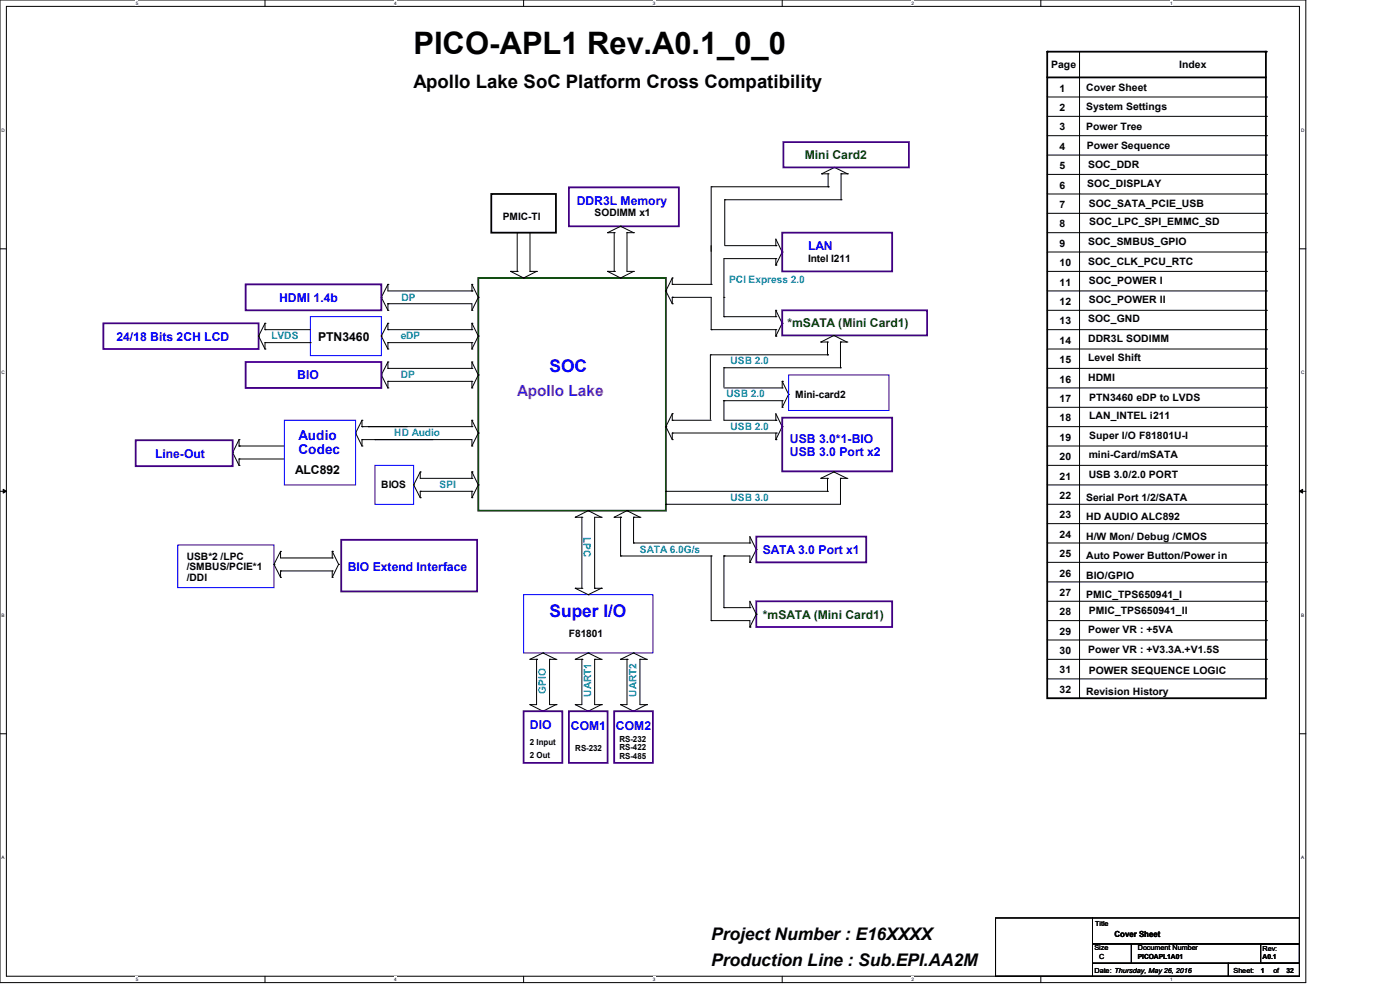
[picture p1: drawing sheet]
<svg xmlns="http://www.w3.org/2000/svg" width="297mm" height="210mm" viewBox="0 0 297 210" stroke-linecap="round" stroke-linejoin="round" font-family="sans-serif">
<path d="M0 0h277v208.4h-277zM1.4 1.4h274.3v205.7h-274.3z" fill="none" stroke="#000" stroke-width=".21"/>
<g fill="#fff">
<path d="M28.8 .1h.5v1.1h-.5z"/>
<path d="M28.8 207.2h.5v1.1h-.5z"/>
</g>
<path d="M56.2 0v1.4M56.2 207.1v1.3" fill="none" stroke="#000" stroke-width=".21"/>
<g fill="#fff">
<path d="M83.7 .1h.5v1.1h-.5z"/>
<path d="M83.7 207.2h.5v1.1h-.5z"/>
</g>
<path d="M111.1 0v1.4M111.1 207.1v1.3" fill="none" stroke="#000" stroke-width=".21"/>
<g fill="#fff">
<path d="M138.5 .1h.6v1.1h-.6z"/>
<path d="M138.5 207.2h.6v1.1h-.6z"/>
</g>
<path d="M165.9 0v1.4M165.9 207.1v1.3" fill="none" stroke="#000" stroke-width=".21"/>
<g fill="#fff">
<path d="M193.4 .1h.5v1.1h-.5z"/>
<path d="M193.4 207.2h.5v1.1h-.5z"/>
</g>
<path d="M220.8 0v1.4M220.8 207.1v1.3" fill="none" stroke="#000" stroke-width=".21"/>
<g fill="#fff">
<path d="M248.2 .1h.6v1.1h-.6z"/>
<path d="M248.2 207.2h.6v1.1h-.6z"/>
<path d="M.3 27.1h.8v1.1h-.8z"/>
<path d="M276 27.1h.7v1.1h-.7z"/>
<path d="M.3 78.5h.8v1.1h-.8z"/>
<path d="M276 78.5h.7v1.1h-.7z"/>
</g>
<path d="M0 52.8h1.4M275.7 52.8h1.3" fill="none" stroke="#000" stroke-width=".21"/>
<g fill="#fff">
<path d="M.3 129.9h.7v1.1h-.7z"/>
<path d="M276 129.9h.6v1.1h-.6z"/>
</g>
<path d="M0 104.2h1.4M275.7 104.2h1.3" fill="none" stroke="#000" stroke-width=".21"/>
<path d="M.7 103.8l.7 .4-.7 .4zM275.7 104.2l.7-.4v.8z" fill="#000" stroke="#000" stroke-width=".21"/>
<g fill="#fff">
<path d="M.3 181.4h.7v1.1h-.7z"/>
<path d="M276 181.4h.6v1.1h-.6z"/>
</g>
<g fill="none" stroke="#000" stroke-width=".21">
<path d="M229 11v137.1M150.9 39.6h.1M150.9 39.6v20.7M151 39.6h24.7M174.3 36.9h.1M174.3 36.9h1.4M175.7 39.6h.1M175.7 36.9h.1M175.7 36.9v2.7M177 35.5h.1M177 35.5l-2.7 1.4M177 35.5l2.8 1.4"/>
<path d="M178.4 36.9h.1M178.4 36.9h1.4M178.4 36.9v5.5M179.8 36.9h.1M222.2 20.6h46.5M222.2 24.7h46.5M222.2 28.8h46.5M222.2 32.9h46.5M222.2 37h46.5M268.7 20.6h.1M268.7 24.7h.1M268.7 28.8h.1"/>
<path d="M268.7 32.9h.1M268.7 37h.1M108.3 57.6h.1M108.3 57.6h1.4M108.3 57.6l2.8 1.4M109.7 49.4h.1M109.7 57.6h.1M109.7 49.4v8.2M111.1 59h.1M112.4 57.6h.1M112.4 57.6h1.4M112.4 49.4v8.2"/>
<path d="M113.8 57.6h.1M113.8 57.6l-2.7 1.4M128.9 49.4h.1M128.9 57.6h.1M128.9 49.4h1.4M128.9 57.6h1.4M128.9 57.6l2.8 1.4M130.3 57.6h.1M130.3 49.4h.1M130.3 49.4v8.2M131.7 48h.1M131.7 59h.1"/>
<path d="M131.7 48l-2.8 1.4M131.7 48l2.7 1.4M133 49.4h.1M133 49.4h1.4M133 49.4v8.2h1.4M134.4 49.4h.1M134.4 57.6h.1M134.4 57.6l-2.7 1.4M142.6 59h.1M142.6 59v1.3M142.6 59l-1.3 2.7M153.8 42.4h.1"/>
<path d="M153.8 52.1h10.8M153.8 42.4h24.6M153.8 42.4v9.6M164.6 56.2h.1M164.6 52.1h.1M164.6 54.9h.1M164.6 52.1v-1.4l1.3 2.8M164.6 54.9v1.3M164.6 54.9h-11v12.3M165.9 53.5h.1M165.9 53.5l-1.3 2.7M178.4 42.4h.1"/>
<path d="M222.2 41.1h46.5M222.2 45.3h46.5M222.2 49.4h46.5M222.2 53.5h46.5M222.2 57.6h46.5M268.7 41.1h.1M268.7 45.3h.1M268.7 49.4h.1M268.7 53.5h.1M268.7 57.6h.1M54.9 71.3h.1M54.9 71.3l1.3 2.7"/>
<path d="M56.2 69.9h.1M56.2 72.7h.1M56.2 68.6h.1M56.2 74h.1M56.2 69.9h9.6M56.2 72.7h9.6M56.2 68.6v1.3M56.2 72.7v1.3M56.2 68.6l-1.3 2.7M65.8 72.7h.1M80.9 79.5h.1M80.9 63.1h.1"/>
<path d="M80.9 71.3h.1M80.9 79.5l1.4 2.8M80.9 63.1l1.4 2.7M80.9 71.3l1.4 2.7M82.3 78.1h.1M82.3 76.8h.1M82.3 64.4h.1M82.3 65.8h.1M82.3 60.3h.1M82.3 69.9h.1M82.3 72.7h.1M82.3 74h.1"/>
<path d="M82.3 68.6h.1M82.3 60.3v1.4h17.8M82.3 69.9h17.8M82.3 78.1h17.8M82.3 64.4h17.8v1.4M82.3 64.4v1.4M82.3 68.6v1.3M82.3 72.7v1.3M82.3 76.8v1.3M82.3 76.8l-1.4 2.7M82.3 60.3l-1.4 2.8M82.3 72.7h17.8"/>
<path d="M82.3 68.6l-1.4 2.7M100.1 78.1h.1M100.1 76.8h.1M100.1 61.7h.1M100.1 65.8h.1M100.1 60.3h.1M100.1 72.7h.1M100.1 74h.1M100.1 69.9h.1M100.1 68.6h.1M100.1 60.3v1.4M100.1 68.6v1.3"/>
<path d="M100.1 72.7v1.3M100.1 76.8v1.3M100.1 76.8l1.4 2.7M100.1 60.3l1.4 2.8M100.1 68.6l1.4 2.7M101.5 79.5h.1M101.5 63.1h.1M101.5 71.3h.1M101.5 79.5l-1.4 2.8M101.5 63.1l-1.4 2.7M101.5 71.3l-1.4 2.7M141.3 61.7h.1"/>
<path d="M141.3 61.7l1.3 2.7M142.6 63.1h.1M142.6 64.4h.1M142.6 60.3h.1M142.6 63.1v1.3M142.6 63.1h8.3v6.8M142.6 60.3h8.3M150.7 75.3h.1M150.7 75.3v13.7M150.9 60.3h.1M150.9 69.9h.1M150.9 69.9h13.7"/>
<path d="M150.9 75.3h24.7M153.6 63.1h.1M153.6 67.2h.1M153.6 78h.1M153.6 78v4.1M153.6 67.2h11M153.6 78h24.7M164.6 71.3h.1M164.6 67.2h.1M164.6 65.8h.1M164.6 69.9h.1M164.6 65.8v1.4"/>
<path d="M164.6 69.9v1.4M164.6 65.8l1.3 2.8M165.9 68.6h.1M165.9 68.6l-1.3 2.7M174.2 72.6h.1M174.2 72.6h1.4M175.6 75.3h.1M175.6 72.6h.1M175.6 72.6v2.7M176.9 71.2h.1M176.9 71.2l-2.7 1.4M176.9 71.2l2.8 1.4"/>
<path d="M178.3 72.6h.1M178.3 78h.1M178.3 72.6v5.4M178.3 72.6h1.4M179.7 72.6h.1M222.2 61.7h46.5M222.2 65.8h46.5M222.2 69.9h46.5M222.2 74h46.5M222.2 78.1h46.5M268.7 61.7h.1M268.7 65.8h.1"/>
<path d="M268.7 69.9h.1M268.7 74h.1M268.7 78.1h.1M49.4 96h.1M49.4 96l1.3 2.7M50.7 97.4h.1M50.7 94.6h.1M50.7 93.3h.1M50.7 98.7h.1M50.7 94.6h9.6M50.7 97.4h9.6M50.7 93.3v1.3"/>
<path d="M50.7 97.4v1.3M50.7 93.3l-1.3 2.7M75.4 91.9h.1M75.4 91.9l1.4 2.7M76.8 93.3h.1M76.8 90.5h.1M76.8 89.2h.1M76.8 94.6h.1M76.8 90.5h23.3M76.8 93.3h23.3v1.3M76.8 89.2v1.3M76.8 93.3v1.3"/>
<path d="M76.8 89.2l-1.4 2.7M78.1 90.5h.1M79.5 93.3h.1M82.3 80.9h.1M82.3 82.3h.1M82.3 80.9v1.4M82.3 80.9h17.8M100.1 80.9h.1M100.1 82.3h.1M100.1 94.6h.1M100.1 90.5h.1M100.1 89.2h.1"/>
<path d="M100.1 80.9v1.4M100.1 89.2v1.3M100.1 89.2l1.4 2.7M101.5 91.9h.1M101.5 91.9l-1.4 2.7M141.3 90.5h.1M141.3 90.5l1.3 2.8M142.6 89.2h.1M142.6 91.9h.1M142.6 93.3h.1M142.6 87.8h.1M142.6 91.9h22.1"/>
<path d="M142.6 87.8v1.4M142.6 91.9v1.4M142.6 89.2h8.3M142.6 87.8l-1.3 2.7M153.5 85h12.4M153.6 85h.1M153.6 82.3h12.3M153.6 85v4.2h11M164.6 93.3h.1M164.6 89.2h.1M164.6 89.2v-1.4l1.3 2.7M164.6 91.9v1.4"/>
<path d="M164.7 91.9h.1M165.9 90.5h.1M165.9 85h.1M165.9 82.3h.1M165.9 80.9h.1M165.9 86.4h.1M165.9 90.5l-1.3 2.8M165.9 80.9l1.4 2.8M165.9 80.9v1.4M165.9 85v1.4M167.3 83.7h.1M167.3 83.7l-1.4 2.7"/>
<path d="M222.2 82.3h46.5M222.2 86.4h46.5M222.2 90.5h46.5M222.2 94.6h46.5M222.2 98.7h46.5M268.7 82.3h.1M268.7 86.4h.1M268.7 90.5h.1M268.7 94.6h.1M268.7 98.7h.1M58.1 119.7h.1M58.1 119.7l1.4 2.8"/>
<path d="M59.5 117h.1M59.5 117l-1.4 2.7M59.5 117v1.4h11M70.5 118.4h.1M70.5 117h.1M70.5 117l1.3 2.7M70.5 117v1.4M71.8 119.7h.1M71.8 119.7l-1.3 2.8M87.8 102.9h.1M87.8 102.9l1.4 2.7M89.2 100.1h.1"/>
<path d="M89.2 104.2h.1M89.2 105.6h.1M89.2 100.1l-1.4 2.8M89.2 100.1v1.4h10.9M89.2 104.2v1.4M89.2 104.2h10.9M100.1 104.2h.1M100.1 101.5h.1M100.1 100.1h.1M100.1 105.6h.1M100.1 100.1l1.4 2.8M100.1 100.1v1.4"/>
<path d="M100.1 104.2v1.4M101.5 102.9h.1M101.5 102.9l-1.4 2.7M122 109.7h.1M122 109.7h1.4M123.4 109.7h.1M123.4 109.7v15.1M124.8 108.3h.1M124.8 108.3l2.8 1.4M124.8 108.3l-2.8 1.4M127.6 109.7h.1M127.6 109.7h-1.4v15.1"/>
<path d="M130.3 109.7h.1M130.3 109.7h1.4M131.7 117.9h.1M131.7 109.7h.1M131.7 117.9h19.2M131.7 109.7v8.2M133 108.3h.1M133 108.3l2.8 1.4M133 108.3l-2.7 1.4M134.4 115.2h.1M134.4 109.7h.1M134.4 115.2h24.7"/>
<path d="M134.4 109.7h1.4M134.4 109.7v5.5M135.8 109.7h.1M141.3 104.2h.1M141.3 107h.1M141.3 104.2h34.3M150.9 117.9h.1M150.9 117.9v13.8M153.6 117.9h.1M153.6 117.9v11M153.6 117.9h5.5v1.4M159.1 119.3h.1"/>
<path d="M159.1 115.2h.1M159.1 115.2v-1.4l1.3 2.8M160.4 116.6h.1M160.4 116.6l-1.3 2.7M174.2 101.5h.1M174.2 101.5h1.4M175.6 104.2h.1M175.6 101.5h.1M175.6 101.5v2.7M176.9 100.1h.1M176.9 100.1l2.8 1.4M176.9 100.1l-2.7 1.4"/>
<path d="M178.3 101.5h.1M178.3 101.5v5.5h-37M178.3 101.5h1.4M179.7 101.5h.1M222.2 102.9h46.5M222.2 107h46.5M222.2 111.1h46.5M222.2 115.2h46.5M222.2 119.3h46.5M268.7 102.9h.1M268.7 107h.1M268.7 111.1h.1"/>
<path d="M268.7 115.2h.1M268.7 119.3h.1M59.5 121.1h.1M59.5 122.5h.1M59.5 121.1v1.4M59.5 121.1h11M70.5 121.1h.1M70.5 122.5h.1M70.5 121.1v1.4M112.4 139.9h.1M112.4 139.9h1.4M113.8 139.9h.1"/>
<path d="M113.8 139.9v9.6h-1.4M115.2 138.5h.1M115.2 138.5l-2.8 1.4M115.2 138.5l2.7 1.4M116.6 139.9h.1M116.6 139.9h1.3M116.6 139.9v9.6h1.3M117.9 139.9h.1M122 139.9h.1M122 124.8h.1M122 139.9h1.4M122 124.8l2.8 1.4"/>
<path d="M122 124.8h1.4M123.4 124.8h.1M123.4 139.9h.1M123.4 139.9v9.6h-1.4M124.8 138.5h.1M124.8 126.2h.1M124.8 138.5l2.8 1.4M124.8 138.5l-2.8 1.4M126.2 139.9h.1M126.2 124.8h.1M126.2 139.9h1.4M126.2 139.9v9.6h1.4"/>
<path d="M126.2 124.8h1.4M127.6 139.9h.1M127.6 124.8h.1M127.6 124.8l-2.8 1.4M131.7 139.9h.1M131.7 139.9h1.3M133 139.9h.1M133 139.9v9.6h-1.3M134.4 138.5h.1M134.4 138.5l-2.7 1.4M134.4 138.5l2.8 1.4M135.8 139.9h.1"/>
<path d="M135.8 139.9h1.4M135.8 139.9v9.6h1.4M137.2 139.9h.1M150.9 131.7h.1M150.9 131.7h8.2v1.3M153.6 128.9h.1M153.6 128.9h5.5M159.1 133h.1M159.1 128.9h.1M159.1 128.9v-1.3l1.3 2.7M160.4 130.3h.1M160.4 130.3l-1.3 2.7"/>
<path d="M222.2 123.4h46.5M222.2 127.6h46.5M222.2 131.7h46.5M222.2 135.8h46.5M222.2 139.9h46.5M268.7 123.4h.1M268.7 127.6h.1M268.7 131.7h.1M268.7 135.8h.1M268.7 139.9h.1M0 155.7h1.4M112.4 149.5h.1"/>
<path d="M112.4 149.5l2.8 1.4M115.2 150.9h.1M117.9 149.5h.1M117.9 149.5l-2.7 1.4M122 149.5h.1M122 149.5l2.8 1.4M124.8 150.9h.1M127.6 149.5h.1M127.6 149.5l-2.8 1.4M131.7 149.5h.1M131.7 149.5l2.7 1.4M134.4 150.9h.1"/>
<path d="M137.2 149.5h.1M137.2 149.5l-2.8 1.4M222.2 144h46.5M229 148.1h.1M268.7 144h.1M275.7 155.7h1.3M211.2 194.7h20.6v12.4h-20.6zM231.8 194.7h43.9v5.5h-43.9zM231.8 200.2h8.2v4.1h-8.2zM231.8 204.3h28.8v2.8h-28.8zM240 200.2h35.7v4.1h-35.7zM260.6 204.3h15.1v2.8h-15.1z"/>
<path d="M267.5 200.2h8.2v4.1h-8.2z"/>
</g>
<path d="M222.2 16.4h46.4v131.7h-46.4zM268.4 11h-46.2v5.4M268.6 11v5.4M104.2 41.1h13.7v8.3h-13.7z" fill="none" stroke="#000" stroke-width=".38"/>
<g fill="#000">
<circle cx="222.2" cy="11" r=".19"/>
<circle cx="268.4" cy="11" r=".19"/>
<circle cx="268.6" cy="11" r=".19"/>
</g>
<path d="M101.5 59h39.8v49.3h-39.8z" fill="none" stroke="#004000" stroke-width=".38"/>
<g fill="none" stroke="#400080" stroke-width=".38">
<path d="M120.7 39.8h23.3v8.2h-23.3zM166.2 30.1h26.6v5.4h-26.6zM165.9 49.4h23.4v8.2h-23.4zM21.9 68.6h33v5.4h-33zM52.1 76.8h28.8v5.5h-28.8zM52.1 60.3h28.8v5.5h-28.8zM165.9 65.8h30.8v5.4h-30.8zM28.8 93.4h20.6v5.5h-20.6zM165.9 88.6h23.4v11.4h-23.4zM72.4 114.5h28.8v11h-28.8zM160.4 113.8h23.4v5.5h-23.4zM160.4 127.6h28.9v5.4h-28.9z"/>
<path d="M111.1 150.9h8.2v10.9h-8.2zM120.7 150.9h8.2v10.9h-8.2zM130.3 150.9h8.2v10.9h-8.2z"/>
</g>
<path d="M65.8 67.2h15.1v8.2h-15.1zM167.3 79.5h21.3v7.6h-21.3zM60.3 89.2h15.1v13.7h-15.1zM79.5 98.7h8.3v8.3h-8.3zM37.7 115.6h20.4v9.1h-20.4zM111.1 126.2h27.4v12.3h-27.4z" fill="none" stroke="#00f" stroke-width=".21"/>
<text font-size="6.6" x="87.8" y="11.6">PICO-APL1 Rev.A0.1_0_0</text>
<text font-size="3.9" x="87.8" y="18.8">Apollo Lake SoC Platform Cross Compatibility</text>
<g font-size="3.7" fill="#00f">
<text x="116.6" y="78.9">SOC</text>
<text x="116.6" y="131">Super I/O</text>
</g>
<g font-size="3.7">
<text x="150.9" y="199.5">Project Number : E16XXXX</text>
<text x="150.9" y="205">Production Line : Sub.EPI.AA2M</text>
</g>
<text font-size="3.3" fill="#8000ff" x="109.7" y="83.9">Apollo Lake</text>
<g font-size="2.9" fill="#00f">
<text x="63.3" y="93.4">Audio</text>
<text x="63.3" y="96.4">Codec</text>
</g>
<g font-size="2.6" fill="#008000">
<text x="170.7" y="33.8">Mini Card2</text>
<text x="167" y="69.3">*mSATA (Mini Card1)</text>
<text x="161.8" y="131.3">*mSATA (Mini Card1)</text>
</g>
<g font-size="2.6" fill="#00f">
<text x="122.3" y="43.4">DDR3L Memory</text>
<text x="171.4" y="53.1">LAN</text>
<text x="59.2" y="64">HDMI 1.4b</text>
<text x="24.7" y="72.3">24/18 Bits 2CH LCD</text>
<text x="63.1" y="80.4">BIO</text>
<text x="167.6" y="94">USB 3.0*1-BIO</text>
<text x="32.9" y="97.2">Line-Out</text>
<text x="167.6" y="96.7">USB 3.0 Port x2</text>
<text x="161.8" y="117.6">SATA 3.0 Port x1</text>
<text x="73.8" y="121">BIO Extend Interface</text>
<text x="112.4" y="154.6">DIO</text>
<text x="121.1" y="154.8">COM1</text>
<text x="130.7" y="154.8">COM2</text>
</g>
<g font-size="2.6">
<text x="67.5" y="72.3">PTN3460</text>
<text x="62.7" y="100.5">ALC892</text>
</g>
<g font-size="2.2">
<text x="223" y="14.4">Page</text>
<text x="250.1" y="14.5">Index</text>
<text x="224.8" y="19.4">1</text>
<text x="224.8" y="23.5">2</text>
<text x="230.4" y="19.3">Cover Sheet</text>
<text x="230.4" y="23.4">System Settings</text>
<text x="224.8" y="27.6">3</text>
<text x="230.4" y="27.5">Power Tree</text>
<text x="224.8" y="31.8">4</text>
<text x="224.8" y="35.9">5</text>
<text x="230.5" y="31.6">Power Sequence</text>
<text x="230.8" y="35.6">SOC_DDR</text>
<text x="224.8" y="40">6</text>
<text x="230.7" y="39.8">SOC_DISPLAY</text>
<text x="106.7" y="46.7">PMIC-TI</text>
<text x="126.2" y="45.9">SODIMM x1</text>
<text x="224.8" y="44.1">7</text>
<text x="231" y="44">SOC_SATA_PCIE_USB</text>
<text x="231.1" y="47.8">SOC_LPC_SPI_EMMC_SD</text>
<text x="224.8" y="48.2">8</text>
<text x="224.8" y="52.4">9</text>
<text x="230.8" y="52.1">SOC_SMBUS_GPIO</text>
<text x="171.4" y="55.5">Intel I211</text>
<text x="224.8" y="56.5">10</text>
<text x="230.8" y="56.2">SOC_CLK_PCU_RTC</text>
<text x="224.8" y="60.6">11</text>
<text x="224.8" y="64.7">12</text>
<text x="231" y="60.3">SOC_POWER I</text>
<text x="231" y="64.3">SOC_POWER II</text>
<text x="224.8" y="68.8">13</text>
<text x="230.8" y="68.4">SOC_GND</text>
<text x="224.8" y="72.9">14</text>
<text x="224.8" y="77">15</text>
<text x="230.8" y="72.6">DDR3L SODIMM</text>
<text x="230.8" y="76.6">Level Shift</text>
<text x="224.8" y="81.2">16</text>
<text x="230.8" y="80.7">HDMI</text>
<text x="168.7" y="84.3">Mini-card2</text>
<text x="224.8" y="85.3">17</text>
<text x="224.8" y="89.4">18</text>
<text x="231.1" y="85.1">PTN3460 eDP to LVDS</text>
<text x="231.1" y="89">LAN_INTEL i211</text>
<text x="224.8" y="93.5">19</text>
<text x="231.1" y="93.2">Super I/O F81801U-I</text>
<text x="224.8" y="97.6">20</text>
<text x="224.8" y="101.7">21</text>
<text x="231" y="97.2">mini-Card/mSATA</text>
<text x="231" y="101.3">USB 3.0/2.0 PORT</text>
<text x="80.9" y="103.5">BIOS</text>
<text x="224.8" y="105.8">22</text>
<text x="230.4" y="106.3">Serial Port 1/2/SATA</text>
<text x="224.8" y="109.9">23</text>
<text x="230.4" y="110.4">HD AUDIO ALC892</text>
<text x="39.6" y="118.7">USB*2 /LPC</text>
<text x="224.8" y="114.1">24</text>
<text x="224.8" y="118.2">25</text>
<text x="230.4" y="114.5">H/W Mon/ Debug /CMOS</text>
<text x="230.4" y="118.6">Auto Power Button/Power in</text>
<text x="39.6" y="121">/SMBUS/PCIE*1</text>
<text x="39.6" y="123.2">/DDI</text>
<text x="224.8" y="122.3">26</text>
<text x="230.4" y="122.7">BIO/GPIO</text>
<text x="224.8" y="126.4">27</text>
<text x="224.8" y="130.5">28</text>
<text x="230.4" y="126.8">PMIC_TPS650941_I</text>
<text x="231" y="130.3">PMIC_TPS650941_II</text>
<text x="120.7" y="135">F81801</text>
<text x="224.8" y="134.7">29</text>
<text x="230.8" y="134.2">Power VR : +5VA</text>
<text x="224.8" y="138.8">30</text>
<text x="224.8" y="142.9">31</text>
<text x="230.8" y="138.5">Power VR : +V3.3A.+V1.5S</text>
<text x="231" y="143">POWER SEQUENCE LOGIC</text>
<text x="224.8" y="147">32</text>
<text x="230.4" y="147.4">Revision History</text>
</g>
<g font-size="2.2" fill="#0080ff">
<text x="85.2" y="63.8">DP</text>
<text x="154.7" y="60">PCI Express 2.0</text>
<text x="57.6" y="72">LVDS</text>
<text x="85" y="72">eDP</text>
<text x="155" y="77.3">USB 2.0</text>
<text x="85" y="80.2">DP</text>
<text x="154.1" y="84.2">USB 2.0</text>
<text x="83.7" y="92.5">HD Audio</text>
<text x="155" y="91.2">USB 2.0</text>
<text x="93.3" y="103.5">SPI</text>
<text x="155" y="106.3">USB 3.0</text>
<text x="123.8" y="113.8" transform="rotate(90 123.8 113.8)">LPC</text>
<text x="135.8" y="117.2">SATA 6.0G/s</text>
<text x="115.8" y="147.1" transform="rotate(-90 115.8 147.1)">GPIO</text>
<text x="125.4" y="147.8" transform="rotate(-90 125.4 147.8)">UART1</text>
<text x="135" y="147.8" transform="rotate(-90 135 147.8)">UART2</text>
</g>
<g font-size="1.8">
<text x="112.4" y="160.7">2 Out</text>
<text x="112.4" y="158">2 Input</text>
<text x="122" y="159.4">RS-232</text>
<text x="131.4" y="157.3">RS-232</text>
<text x="131.4" y="159.1">RS-422</text>
<text x="131.4" y="161">RS-485</text>
<text x="236.4" y="198.7">Cover Sheet</text>
</g>
<g font-size="1.5">
<text x="232.3" y="196.4">Title</text>
<text x="232.2" y="201.6">Size</text>
<text x="233.2" y="203.4">C</text>
<text x="241.4" y="201.6">Document Number</text>
<text x="241.4" y="203.4">PICOAPL1A01</text>
<text x="267.8" y="201.8">Rev:</text>
<text x="267.9" y="203.5">A0.1</text>
<text x="232.2" y="206.4">Date: Thursday, May 26, 2016</text>
<text x="261.7" y="206.4">Sheet:</text>
<text x="267.5" y="206.4">1</text>
<text x="270.2" y="206.4">of</text>
<text x="272.9" y="206.4">32</text>
</g>
<g font-size="1">
<text x="28.8" y="1">5</text>
<text x="83.7" y="1">4</text>
<text x="138.5" y="1">3</text>
<text x="193.4" y="1">2</text>
<text x="248.2" y="1">1</text>
<text x=".3" y="27.9">D</text>
<text x="276" y="27.9">D</text>
<text x=".3" y="79.4">C</text>
<text x="276" y="79.4">C</text>
<text x=".3" y="130.8">B</text>
<text x="276" y="130.8">B</text>
<text x=".3" y="182.2">A</text>
<text x="276" y="182.2">A</text>
<text x="28.8" y="208.1">5</text>
<text x="83.7" y="208.1">4</text>
<text x="138.5" y="208.1">3</text>
<text x="193.4" y="208.1">2</text>
<text x="248.2" y="208.1">1</text>
</g>
</svg>
